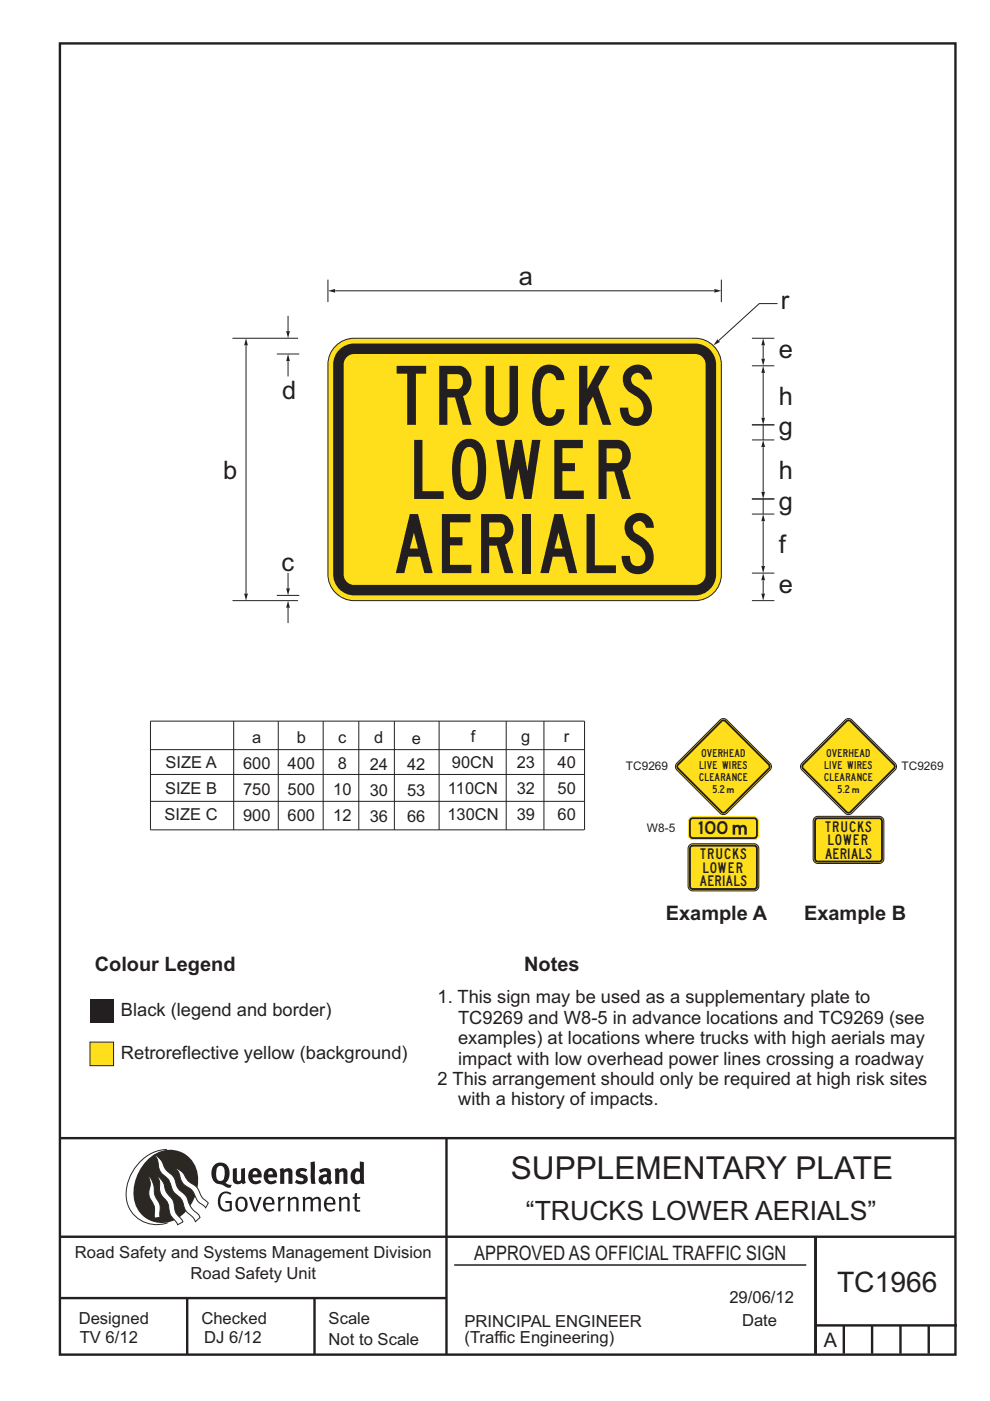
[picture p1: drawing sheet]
<svg xmlns="http://www.w3.org/2000/svg" width="210mm" height="297mm" viewBox="0 0 210 297" stroke-linecap="round" stroke-linejoin="round" font-family="sans-serif">
<g fill="none" stroke="#231f20" stroke-width=".51">
<path d="M12.7 9.2h190v278h-190zM12.7 241.3h189.9M94.7 241.4v45.8M12.7 262.2h190.1M12.7 275.2h82M39.7 275.2v12M66.7 275.2v12M173 262.2v24.8M173 281h30M179 281v6M185 281v6M191 281v6"/>
<path d="M197 281v6"/>
</g>
<path d="M96.4 268.2h74.6" fill="none" stroke="#231f20" stroke-width=".21"/>
<path d="M35.4 243.7a9.3 9.3 0 0 0-8.6 8.6 6.5 6.5 0 0 0 8.8 7" fill="none" stroke="#2b2824" stroke-width=".21"/>
<path d="M31.4 245.8a6.1 6.1 0 0 1 6.8-1.6 6.1 6.1 0 0 1 3.8 5.7 9.5 9.5 0 0 1-5.9 9.2 6 6 0 0 1-7.8-6.3 10.3 10.3 0 0 1 3.1-7z" fill-rule="evenodd" fill="#2b2824"/>
<g fill="#fff" stroke="#2b2824" stroke-width=".21">
<path d="M31.6 249.4a1.47 1.47 0 0 1 .7 1.1l.4 1.5a4.1 4.1 0 0 0 1.1 3l.2 1.1v2l-1.2 .2-.1-1a3.9 3.9 0 0 0-.9-3.3 5 5 0 0 1 .1-2.9z" fill-rule="evenodd"/>
<path d="M37.2 247.7l.6 .2a4.2 4.2 0 0 1 1.9 2.3l1.1 .8a3.2 3.2 0 0 1 1.7 2.3l.6 .8 1.1 1-.6 1-.4-.5a3.8 3.8 0 0 1-2-2.6 4.6 4.6 0 0 0-2-1.7 5.1 5.1 0 0 1-1.3-2.8z" fill-rule="evenodd"/>
<path d="M32.8 244.9a3.4 3.4 0 0 1 2 2.5l.8 1a4.3 4.3 0 0 1 2 3.2l.6 .9a5 5 0 0 1 2.1 3.1l.7 .9a2.97 2.97 0 0 1 1.4 1.6l-1 .9a3.2 3.2 0 0 0-1.5-1.8l-.7-.9a4.6 4.6 0 0 0-2.2-3.3 4 4 0 0 1-1-2.4 4 4 0 0 0-1.6-1.7 3.6 3.6 0 0 1-.9-2.7z" fill-rule="evenodd"/>
<path d="M33.4 249.4l.8 .7 .6 1a4.4 4.4 0 0 0 1.7 3.1l.4 .9a3.9 3.9 0 0 0 1.6 3.4l.3 .6-1.1 .6a3.5 3.5 0 0 0-1.4-1.8l-.2-.5a5.9 5.9 0 0 0-1-3.1 3.6 3.6 0 0 1-1.2-3.5z" fill-rule="evenodd"/>
</g>
<g fill="#231f20">
<path d="M46.8 253.1a1.74 1.74 0 0 1 2.3-.1l-.2 .3a1.25 1.25 0 0 0-1.5-.2 1.25 1.25 0 0 0-.7 1.2 1.74 1.74 0 0 0 1.3 2.2l.7-.2v-1.2h-.8l-.1-.5h1.4v2a1.92 1.92 0 0 1-2.2 0 1.92 1.92 0 0 1-.8-2.1l.3-1z" fill-rule="evenodd"/>
<path d="M50.6 254.4a.88 .88 0 0 1 1.1-.1 .88 .88 0 0 1 .3 1.1 .88 .88 0 0 1-.8 1.1l-.5-.2a2.24 2.24 0 0 1-.1-1.9zM50.3 254.1a1.93 1.93 0 0 0 .4 2.7 1.47 1.47 0 0 0 1.5-.4 1.47 1.47 0 0 0 .3-1.6 1.27 1.27 0 0 0-.9-1 1.27 1.27 0 0 0-1.3 .3z" fill-rule="evenodd"/>
<path d="M52.8 253.8l.5-.1 .9 2.6 .8-2.5h.5l-1.1 3.1h-.5z" fill-rule="evenodd"/>
<path d="M56.7 254.2a.72 .72 0 0 1 .8 .1 .72 .72 0 0 1 .2 .7h-1.4zM56.4 253.9a1.74 1.74 0 0 0 .5 3l1.1-.3 .1-.1-.1-.3a.96 .96 0 0 1-1.2 .2 .96 .96 0 0 1-.5-1h1.9a1.25 1.25 0 0 0-.4-1.4 1.25 1.25 0 0 0-1.4-.1z" fill-rule="evenodd"/>
<path d="M58.9 253.9l.5-.2 .1 .5 .4-.4 .6-.1-.2 .6a.67 .67 0 0 0-.8 .6v1.9h-.5z" fill-rule="evenodd"/>
<path d="M61 253.9l.4-.2 .2 .4a.93 .93 0 0 1 1-.4 .93 .93 0 0 1 .7 .8v2.3h-.5v-2.4a.83 .83 0 0 0-1.2 .2v2.2h-.5z" fill-rule="evenodd"/>
<path d="M64.2 253.8l.4-.1 .2 .4a.87 .87 0 0 1 .8-.4 .87 .87 0 0 1 .7 .5h.1a.89 .89 0 0 1 .9-.5 .89 .89 0 0 1 .7 .8v2.3h-.4l-.1-2.5a.87 .87 0 0 0-1.1 .3v2.2h-.5l-.1-2.5a.8 .8 0 0 0-1.1 .3v2.2h-.4z" fill-rule="evenodd"/>
<path d="M69.6 254.2a.72 .72 0 0 1 .8 .1 .72 .72 0 0 1 .2 .7h-1.3zM69.3 253.9a1.74 1.74 0 0 0 .6 3l1.1-.3 .1-.1-.2-.3a.96 .96 0 0 1-1.1 .2 .96 .96 0 0 1-.5-1h1.8a1.25 1.25 0 0 0-.4-1.4 1.25 1.25 0 0 0-1.4-.1z" fill-rule="evenodd"/>
<path d="M71.8 253.9l.5-.2 .2 .4a.93 .93 0 0 1 .9-.4 .93 .93 0 0 1 .8 .8v2.3h-.5l-.1-2.4a.83 .83 0 0 0-1.2 .2v2.2h-.5z" fill-rule="evenodd"/>
<path d="M75.3 253l.5-.1-.1 .9h.8l-.2 .4h-.6v2.2l.2 .1h.5v.3a.76 .76 0 0 1-1.2-.6v-2h-.4v-.4h.4z" fill-rule="evenodd"/>
<path d="M46.2 247.4l.4-.2a.95 .95 0 0 1 1.1 1.3v.3a1.13 1.13 0 0 1-1 1.6 1.39 1.39 0 0 1-.9-1.8l.2-.9zM45.6 246.8a2.61 2.61 0 0 0 .5 4.2l1.1 .2a1.66 1.66 0 0 0 1.7 .6l.3-.6h-.7l-.7-.4a2.7 2.7 0 0 0-.1-4.1 1.97 1.97 0 0 0-2.1 .1z" fill-rule="evenodd"/>
<path d="M49.4 247.8l.8-.2 .1 2.6 .3 .2 .5-.3v-2.3l.9-.2v2.6l.2 .5-.6 .4-.3-.3a1.12 1.12 0 0 1-1.3 .2 1.12 1.12 0 0 1-.6-1.1z" fill-rule="evenodd"/>
<path d="M53.8 248.4l.6-.1 .2 .7h-1zM53 248.2a1.74 1.74 0 0 0 .1 2.4 1.74 1.74 0 0 0 2.3 0l-.3-.5a.85 .85 0 0 1-.9 .3 .85 .85 0 0 1-.6-.8h1.9a1.47 1.47 0 0 0-.7-1.8 1.47 1.47 0 0 0-1.8 .4z" fill-rule="evenodd"/>
<path d="M57.1 248.4l.5-.1 .3 .7h-1zM56.2 248.2a1.74 1.74 0 0 0 .1 2.4 1.74 1.74 0 0 0 2.4 0l-.3-.5a.85 .85 0 0 1-1 .3 .85 .85 0 0 1-.5-.8h1.9a1.47 1.47 0 0 0-.7-1.8 1.47 1.47 0 0 0-1.9 .4z" fill-rule="evenodd"/>
<path d="M59.3 247.9l.8-.3 .2 .4a.99 .99 0 0 1 1.1-.3 .99 .99 0 0 1 .6 .9v2.4h-.8l-.1-2.5a.56 .56 0 0 0-.8 .2v2.3h-.9z" fill-rule="evenodd"/>
<path d="M62.9 248.1a1.97 1.97 0 0 1 2.3-.2l-.4 .6a.7 .7 0 0 0-1.1 .2l.4 .2a1.06 1.06 0 0 1 1.2 1 1.06 1.06 0 0 1-.9 1.1 2.32 2.32 0 0 1-1.8-.3l.3-.6 .1 .1a.86 .86 0 0 0 1.4-.1 .85 .85 0 0 0-.9-.5 .94 .94 0 0 1-.6-1.5z" fill-rule="evenodd"/>
<path d="M68.6 249.8l.7-.2v.7l-.6 .2-.2-.5zM67.6 248.1l.5 .6a1.1 1.1 0 0 1 1.2-.2v.5a1.27 1.27 0 0 0-1.3 .2 1.27 1.27 0 0 0-.3 1.4 1.24 1.24 0 0 0 1.9 .2l.4 .4 .4-.6a1.3 1.3 0 0 1-.2-1.4 1.22 1.22 0 0 0-.4-1.4 2.31 2.31 0 0 0-2.2 .3z" fill-rule="evenodd"/>
<path d="M71 247.9l.7-.3 .2 .4a.99 .99 0 0 1 1.1-.3 .99 .99 0 0 1 .7 .9v2.4h-.9v-2.5a.56 .56 0 0 0-.8 .2v2.3h-.9z" fill-rule="evenodd"/>
<path d="M75.6 248.4h.3l.4 .2v1.6l-.6 .2a1.49 1.49 0 0 1-.1-2zM76.3 246.2v1.7a1.43 1.43 0 0 0-1.5 .2 1.43 1.43 0 0 0-.4 1.4 1.33 1.33 0 0 0 .6 1.4 1.33 1.33 0 0 0 1.5-.1v.2h.8l-.1-4.6z" fill-rule="evenodd"/>
<path d="M65.9 246.4l.8-.2 .2 4.8h-.8l-.2-1.1z" fill-rule="evenodd"/>
</g>
<path d="M19.1 220.9h5v5h-5z" fill-rule="evenodd" fill="#ffdf1b" stroke="#231f20" stroke-width=".21"/>
<path d="M19.1 211.9h5v5h-5z" fill="#231f20"/>
<path d="M161.9 123v2.8" fill="none" stroke="#231f20" stroke-width=".21"/>
<g fill="#231f20">
<path d="M161.9 121.5l.4 1.5h-.8z"/>
<path d="M161.5 125.8h.8l-.4 1.5z"/>
</g>
<path d="M161.9 73.3v2.7" fill="none" stroke="#231f20" stroke-width=".21"/>
<g fill="#231f20">
<path d="M161.9 71.7l.4 1.5h-.8z"/>
<path d="M161.5 76h.8l-.4 1.6z"/>
</g>
<path d="M161.9 90.1v3.2M161.9 105.8v3.2M161.9 110.5v9.5" fill="none" stroke="#231f20" stroke-width=".21"/>
<g fill="#231f20">
<path d="M161.9 109l.4 1.5h-.8z"/>
<path d="M161.5 120h.8l-.4 1.5z"/>
</g>
<path d="M161.9 94.8v9.4" fill="none" stroke="#231f20" stroke-width=".21"/>
<g fill="#231f20">
<path d="M161.9 93.3l.4 1.5h-.8z"/>
<path d="M161.5 104.3h.8l-.4 1.5z"/>
</g>
<path d="M161.9 79.1v9.4" fill="none" stroke="#231f20" stroke-width=".21"/>
<g fill="#231f20">
<path d="M161.9 77.6l.4 1.5h-.8z"/>
<path d="M161.5 88.6h.8l-.4 1.5z"/>
</g>
<path d="M159.5 77.6h4.7M159.5 71.7h4.7M164.9 64.4h-3.9l-8.5 7.8M159.5 90.1h4.7M159.5 93.3h4.7M159.5 105.8h4.7M159.5 109h4.7M159.5 127.3h4.7M159.5 121.5h4.7" fill="none" stroke="#231f20" stroke-width=".21"/>
<path d="M152.2 71.9l.5 .6-1.4 .7z" fill="#231f20"/>
<path d="M71.2 73.4a5.6 5.6 0 0 1 3.9-1.7h72.3a5.6 5.6 0 0 1 5.6 5.6v44.5a5.6 5.6 0 0 1-5.6 5.5h-72.3a5.6 5.6 0 0 1-5.5-5.5v-44.5a5.5 5.5 0 0 1 1.6-3.9z" fill-rule="evenodd" fill="#ffdf1b" stroke="#231f20" stroke-width=".21"/>
<path d="M71.7 74.4a4.5 4.5 0 0 1 3.4-1.6h72.3a4.5 4.5 0 0 1 4.5 4.5v44.5a4.5 4.5 0 0 1-4.5 4.4h-72.3a4.5 4.5 0 0 1-4.4-4.4v-44.5a4.4 4.4 0 0 1 1-2.9z" fill-rule="evenodd" fill="#231f20"/>
<path d="M73.5 75.7l1-.6h.6h72.3a2.24 2.24 0 0 1 2.3 2.2v44.5a2.24 2.24 0 0 1-2.3 2.2h-72.3a2.24 2.24 0 0 1-2.2-2.2v-44.5l.1-.6z" fill-rule="evenodd" fill="#ffdf1b"/>
<path d="M71.1 61.7h80.4" fill="none" stroke="#231f20" stroke-width=".21"/>
<g fill="#231f20">
<path d="M151.5 61.3l1.5 .4-1.5 .3z"/>
<path d="M69.6 61.7l1.5-.4v.7z"/>
</g>
<path d="M69.6 59.3v4.7M153 59.3v4.7M61.1 128.9v3.2" fill="none" stroke="#231f20" stroke-width=".21"/>
<path d="M61.1 127.3l.4 1.6h-.8z" fill="#231f20"/>
<path d="M61.1 76.6v3.2" fill="none" stroke="#231f20" stroke-width=".21"/>
<path d="M61.1 75.1l.4 1.5h-.8z" fill="#231f20"/>
<path d="M61.1 121.5v3.2" fill="none" stroke="#231f20" stroke-width=".21"/>
<path d="M60.7 124.7h.8l-.4 1.5z" fill="#231f20"/>
<path d="M61.1 67v3.2" fill="none" stroke="#231f20" stroke-width=".21"/>
<path d="M60.7 70.2h.8l-.4 1.5z" fill="#231f20"/>
<path d="M49.3 71.7h13.9M52.2 73.3v52.5M58.7 75.1h4.8M49.3 127.3h13.9M58.7 126.2h4.8" fill="none" stroke="#231f20" stroke-width=".21"/>
<g fill="#231f20">
<path d="M52.2 71.7l.4 1.5h-.8z"/>
<path d="M51.8 125.8h.8l-.4 1.5z"/>
</g>
<g fill="none" stroke="#231f20" stroke-width=".21">
<path d="M31.9 158.9h92.1M49.6 152.9v23M59 152.9v23M68.5 152.9v23M76.1 152.9v23M83.6 152.9v23M93.1 152.9v23M107.4 152.9v23M115.4 152.9v23M31.9 175.9h92M31.9 169.9h92.1M31.9 175.9v-23h92.1v23"/>
<path d="M32 164.2h92"/>
</g>
<path d="M172.8 173.4l.7-.3h13a1 1 0 0 1 1 1v8a1 1 0 0 1-1 1h-13a1 1 0 0 1-1-1v-8z" fill-rule="evenodd" fill="#ffdf1b" stroke="#231f20" stroke-width=".21"/>
<path d="M172.9 173.5l.6-.2h13a.8 .8 0 0 1 .8 .8v8a.8 .8 0 0 1-.8 .8h-13a.8 .8 0 0 1-.8-.8v-8z" fill-rule="evenodd" fill="#231f20"/>
<path d="M173.1 173.9l.4-.2h13.2l.2 .4-.1 8.2-.3 .2-13.2-.1-.2-.3z" fill-rule="evenodd" fill="#ffdf1b"/>
<path d="M170.1 161.8l9.2-9.2a1.01 1.01 0 0 1 1.4 0l9.2 9.2a1.01 1.01 0 0 1 0 1.4l-9.2 9.2a1.01 1.01 0 0 1-1.4 0l-9.2-9.2a1.01 1.01 0 0 1 0-1.4z" fill-rule="evenodd" fill="#ffdf1b" stroke="#231f20" stroke-width=".21"/>
<path d="M179.4 152.8a.78 .78 0 0 1 1.1 0l9.2 9.2a.78 .78 0 0 1 0 1.1l-9.2 9.2a.78 .78 0 0 1-1.1 0l-9.2-9.2a.78 .78 0 0 1 0-1.1z" fill-rule="evenodd" fill="#231f20"/>
<path d="M170.5 162.3l9.2-9.3 .4-.1 9.4 9.4 .1 .3-9.4 9.4-.3 .1-9.4-9.3z" fill-rule="evenodd" fill="#ffdf1b"/>
<path d="M146.2 179.2l.7-.3h13a1 1 0 0 1 1 1v8a1 1 0 0 1-1 1h-13a1 1 0 0 1-1-1v-8z" fill-rule="evenodd" fill="#ffdf1b" stroke="#231f20" stroke-width=".21"/>
<path d="M146.4 179.3l.5-.2h13a.8 .8 0 0 1 .8 .8v8a.8 .8 0 0 1-.8 .8h-13a.8 .8 0 0 1-.8-.8v-8z" fill-rule="evenodd" fill="#231f20"/>
<path d="M146.7 179.5h13.4l.2 .4v8.2l-.4 .2-13.2-.1-.2-.3v-8z" fill-rule="evenodd" fill="#ffdf1b"/>
<path d="M143.5 161.8l9.2-9.2a1.01 1.01 0 0 1 1.5 0l9.1 9.2a1.01 1.01 0 0 1 0 1.4l-9.1 9.2a1.01 1.01 0 0 1-1.5 0l-9.2-9.2a1.01 1.01 0 0 1 0-1.4z" fill-rule="evenodd" fill="#ffdf1b" stroke="#231f20" stroke-width=".21"/>
<path d="M152.9 152.8a.78 .78 0 0 1 1.1 0l9.2 9.2a.78 .78 0 0 1 0 1.1l-9.2 9.2a.78 .78 0 0 1-1.1 0l-9.2-9.2a.78 .78 0 0 1 0-1.1z" fill-rule="evenodd" fill="#231f20"/>
<g fill="#ffdf1b">
<path d="M143.9 162.3l9.3-9.3 .3-.1 9.4 9.4 .1 .3-9.3 9.4-.4 .1-9.4-9.3z" fill-rule="evenodd"/>
<path d="M146.2 173.4l.7-.3h13a.99 .99 0 0 1 1 1v3a.99 .99 0 0 1-1 1h-13a.99 .99 0 0 1-1-1v-3z" fill-rule="evenodd"/>
</g>
<path d="M146.4 173.5l.5-.2h13a.82 .82 0 0 1 .8 .8v3a.82 .82 0 0 1-.8 .8h-13a.81 .81 0 0 1-.8-.8v-3z" fill-rule="evenodd" fill="#231f20"/>
<path d="M146.6 173.9l.4-.2h13l.4 .4v3l-.1 .2-.4 .2h-12.9l-.4-.2-.1-.2z" fill-rule="evenodd" fill="#ffdf1b"/>
<path d="M155.4 174.9h.5v.1l.8-.1 .3 .2 .2-.1a.79 .79 0 0 1 1.2 .6v1.4h-.5v-1.3a.36 .36 0 0 0-.4-.3 .36 .36 0 0 0-.4 .3v1.3h-.4v-1.3a.36 .36 0 0 0-.4-.3 .36 .36 0 0 0-.4 .3v1.3h-.5z" fill-rule="evenodd" fill="#231f20"/>
<g font-size="12.5" fill="#231f20">
<text x="84.1" y="90.1">TRUCKS</text>
<text x="87.8" y="105.8">LOWER</text>
<text x="84" y="121.5">AERIALS</text>
</g>
<text font-size="6.7" fill="#231f20" x="108.4" y="249.9">SUPPLEMENTARY PLATE</text>
<text font-size="6" fill="#231f20" x="177.5" y="274">TC1966</text>
<text font-size="5.6" fill="#231f20" x="111.5" y="258.7">“TRUCKS LOWER AERIALS”</text>
<g font-size="5.4" fill="#231f20">
<text x="110" y="60.5">a</text>
<text x="165.6" y="65.6">r</text>
<text x="165.2" y="75.8">e</text>
<text x="59.8" y="84.7">d</text>
<text x="165.2" y="85.9">h</text>
<text x="165.2" y="92.3">g</text>
<text x="47.3" y="101.5">b</text>
<text x="165.2" y="101.6">h</text>
<text x="165.2" y="108.1">g</text>
<text x="165.2" y="117.3">f</text>
<text x="59.7" y="121.1">c</text>
<text x="165.2" y="125.6">e</text>
</g>
<g font-size="4.2" fill="#231f20">
<text x="141.2" y="195.1">Example A</text>
<text x="170.6" y="195.1">Example B</text>
<text x="20.1" y="205.9">Colour Legend</text>
<text x="111.2" y="205.9">Notes</text>
<text x="100.6" y="267.2">APPROVED AS OFFICIAL TRAFFIC SIGN</text>
<text x="174.7" y="285.6">A</text>
</g>
<g font-size="3.9" fill="#231f20">
<text x="25.7" y="215.5">Black (legend and border)</text>
<text x="92.8" y="212.7">1. This sign may be used as a supplementary plate to</text>
<text x="97.2" y="217">TC9269 and W8-5 in advance locations and TC9269 (see</text>
<text x="97.2" y="221.4">examples) at locations where trucks with high aerials may</text>
<text x="25.7" y="224.5">Retroreflective yellow (background)</text>
<text x="97.2" y="225.7">impact with low overhead power lines crossing a roadway</text>
<text x="92.8" y="230">2 This arrangement should only be required at high risk sites</text>
<text x="97.2" y="234.4">with a history of impacts.</text>
</g>
<g font-size="3.5" fill="#231f20">
<text x="53.5" y="157.4">a</text>
<text x="63" y="157.4">b</text>
<text x="71.8" y="157.4">c</text>
<text x="79.4" y="157.6">d</text>
<text x="87.3" y="157.6">e</text>
<text x="99.8" y="157.3">f</text>
<text x="110.6" y="157.3">g</text>
<text x="119.6" y="157.3">r</text>
<text x="35.1" y="162.9">SIZE A</text>
<text x="51.6" y="163">600</text>
<text x="61" y="163">400</text>
<text x="71.7" y="163">8</text>
<text x="78.4" y="163.2">24</text>
<text x="86.4" y="163.2">42</text>
<text x="95.9" y="162.8">90CN</text>
<text x="109.6" y="162.8">23</text>
<text x="118.3" y="162.8">40</text>
<text x="34.9" y="174">SIZE C</text>
<text x="35" y="168.4">SIZE B</text>
<text x="51.6" y="168.5">750</text>
<text x="61" y="168.5">500</text>
<text x="70.7" y="168.5">10</text>
<text x="78.4" y="168.7">30</text>
<text x="86.4" y="168.7">53</text>
<text x="94.9" y="173.9">130CN</text>
<text x="95" y="168.4">110CN</text>
<text x="109.6" y="168.4">32</text>
<text x="109.6" y="173.9">39</text>
<text x="118.3" y="168.4">50</text>
<text x="118.3" y="173.9">60</text>
<text x="51.6" y="174.1">900</text>
<text x="61" y="174.1">600</text>
<text x="70.7" y="174.1">12</text>
<text x="78.4" y="174.3">36</text>
<text x="86.4" y="174.3">66</text>
<text x="15.9" y="266.8">Road Safety and Systems Management Division</text>
<text x="40.4" y="271.1">Road Safety Unit</text>
<text x="16.7" y="280.7">Designed</text>
<text x="42.7" y="280.7">Checked</text>
<text x="69.7" y="280.7">Scale</text>
<text x="98.5" y="281.4">PRINCIPAL ENGINEER</text>
<text x="154.7" y="276.2">29/06/12</text>
<text x="157.4" y="281.2">Date</text>
<text x="16.9" y="284.8">TV 6/12</text>
<text x="43.3" y="284.8">DJ 6/12</text>
<text x="69.7" y="285.2">Not to Scale</text>
<text x="98.5" y="284.8">(Traffic Engineering)</text>
</g>
<text font-size="2.7" fill="#231f20" x="148.2" y="176.9">100</text>
<g font-size="2.5" fill="#231f20">
<text x="132.8" y="163.3">TC9269</text>
<text x="191.2" y="163.3">TC9269</text>
<text x="137.2" y="176.4">W8-5</text>
</g>
<g font-size="2.2" fill="#231f20">
<text x="175.1" y="176.4">TRUCKS</text>
<text x="175.8" y="179.2">LOWER</text>
<text x="148.6" y="182.2">TRUCKS</text>
<text x="149.2" y="185">LOWER</text>
<text x="175.1" y="182">AERIALS</text>
<text x="148.5" y="187.8">AERIALS</text>
</g>
<g font-size="1.7" fill="#231f20">
<text x="148.8" y="160.5">OVERHEAD</text>
<text x="175.4" y="160.5">OVERHEAD</text>
<text x="148.4" y="165.5">CLEARANCE</text>
<text x="148.4" y="163">LIVE WIRES</text>
<text x="174.9" y="165.5">CLEARANCE</text>
<text x="175" y="163">LIVE WIRES</text>
<text x="151.2" y="168">5.2</text>
<text x="177.7" y="168">5.2</text>
</g>
<g font-size="1" fill="#231f20">
<text x="154.3" y="168">m</text>
<text x="180.8" y="168">m</text>
</g>
</svg>
